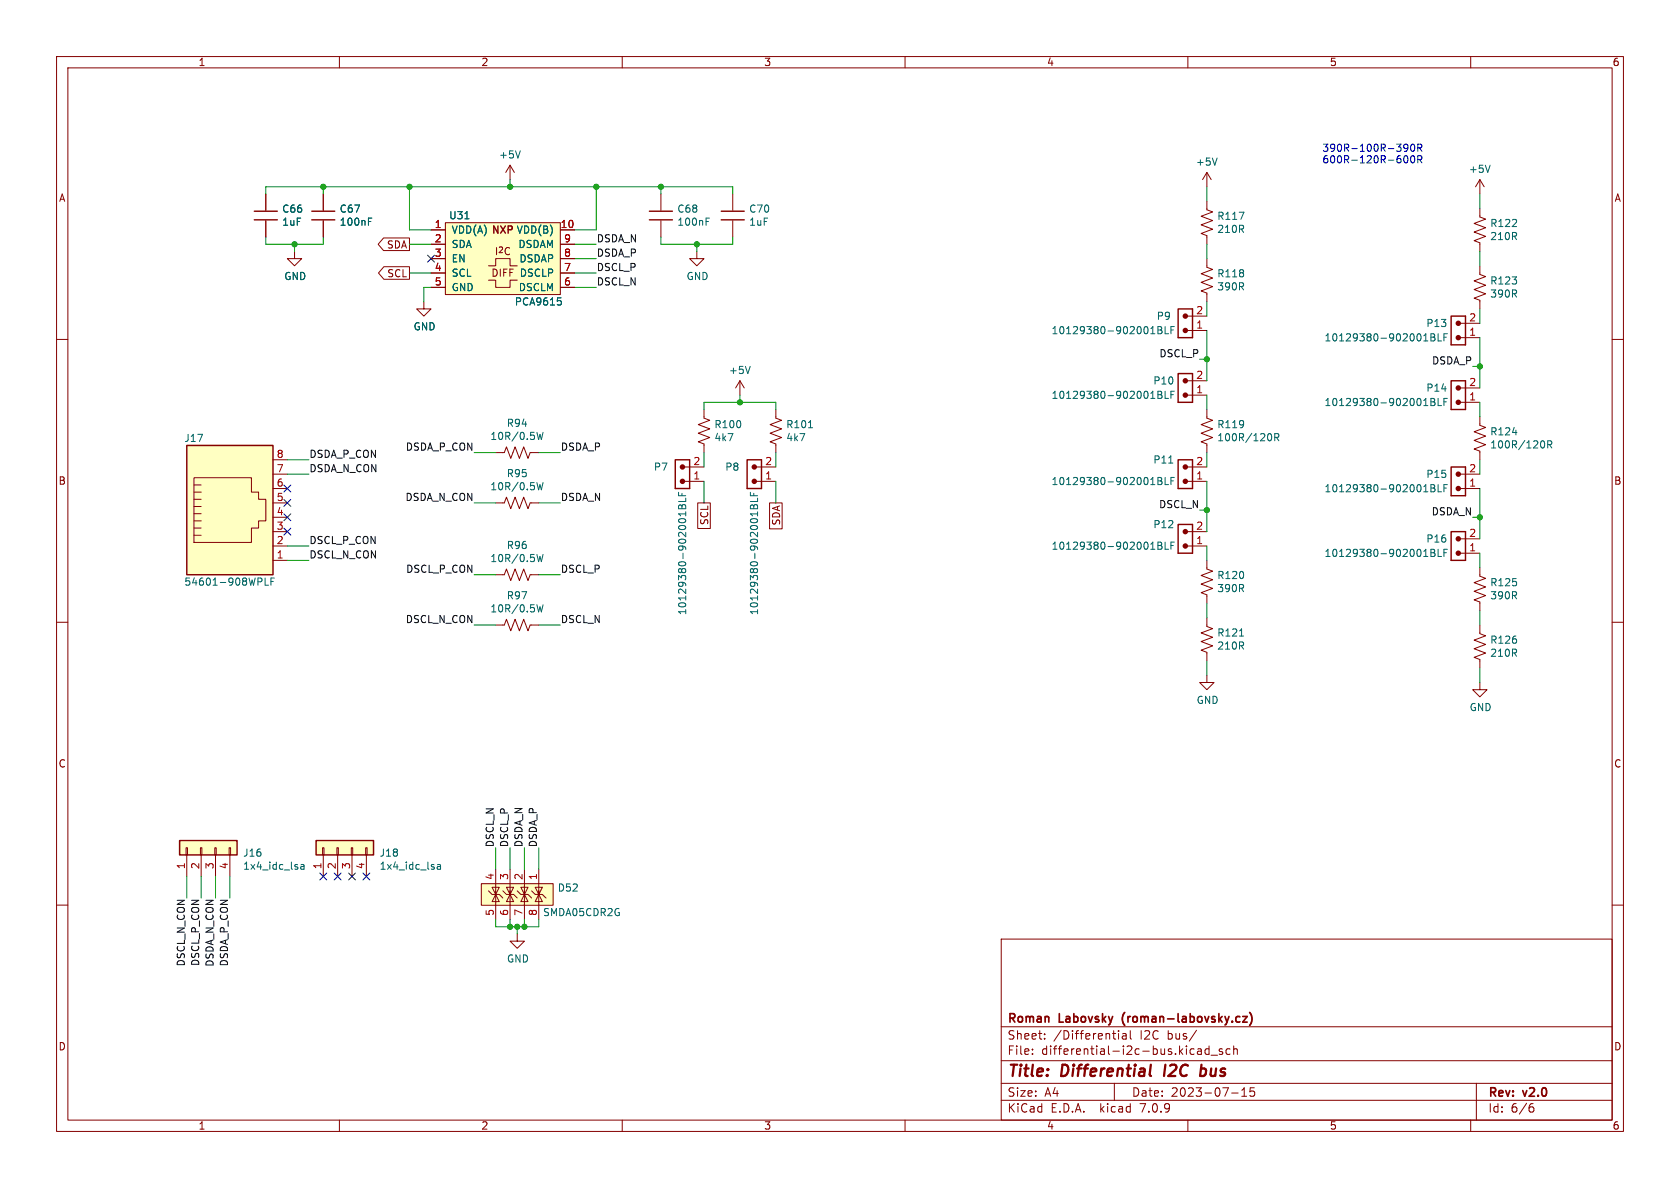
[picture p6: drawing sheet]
<svg xmlns="http://www.w3.org/2000/svg" width="297mm" height="210mm" viewBox="0 0 297 210" stroke-linecap="round" stroke-linejoin="round" font-family="sans-serif">
<g fill="none" stroke="#840000" stroke-width=".18">
<path d="M10 10h277v190h-277zM12 12h273v186h-273zM60 10v2M110 10v2M160 10v2M210 10v2M260 10v2M47 34.3v2.9M47 39v2.9M57.1 34.3v2.9M57.1 39v2.9M78.7 39.4h20.4v12.7h-20.4z"/>
<path d="M90.2 29.2v2.6M90.2 29.2l-.8 1.3M90.2 29.2l.7 1.3M116.8 34.3v2.9M116.8 39v2.9M129.5 34.3v2.9M129.5 39v2.9M213.4 35.6v1.5l1 .4-2.1 .7 2.1 .8-2.1 .8 2.1 .7-2.1 .8 1.1 .4v1.5M213.4 30.5v2.5M213.4 30.5l-.8 1.3M213.4 30.5l.7 1.3M261.6 36.8v1.6l1 .3-2 .8 2 .8-2 .7 2 .8-2 .7 1 .4v1.6"/>
<path d="M261.6 31.8v2.5M261.6 31.8l-.7 1.2M261.6 31.8l.8 1.2M10 60h2M52.1 44.5v1.2h1.2l-1.2 1.3-1.3-1.3h1.3M67.8 42.1h4.6v2.2h-4.6l-.9-1.1zM67.9 47.1h4.5v2.3h-4.5l-1-1.1zM74.9 53.3v1.3h1.3l-1.3 1.3-1.2-1.3h1.2M76.2 40.6h2.5M76.2 43.2h2.5M76.2 45.7h2.5M76.2 48.3h2.5"/>
<path d="M76.2 50.8h2.5M86.4 47h1.2v-1.3h2.6v1.3h1.2M86.4 49.5h1.2v1.3h2.6v-1.3h1.2M99.1 40.6h2.5M99.1 43.2h2.5M99.1 45.7h2.5M99.1 48.3h2.5M99.1 50.8h2.5M123.2 44.5v1.2h1.3l-1.3 1.3-1.3-1.3h1.3M209.5 58.4h3.9M209.5 55.9h3.9M213.4 45.7v1.5l1 .4-2.1 .8 2.1 .7-2.1 .8 2.1 .8-2.1 .7 1.1 .4v1.5"/>
<path d="M257.8 59.7h3.8M257.8 57.2h3.8M261.6 47v1.5l1 .4-2 .8 2 .7-2 .8 2 .7-2 .8 1 .4v1.5M285 60h2M124.5 72.4v1.5l1 .4-2.1 .8 2.1 .7-2.1 .8 2.1 .7-2.1 .8 1.1 .4v1.5M130.8 67.3l-.8 1.3M130.8 67.3v2.6M130.8 67.3l.8 1.3M137.2 72.4v1.5l1 .4-2.1 .8 2.1 .7-2.1 .8 2.1 .7-2.1 .8 1.1 .4v1.5M209.5 69.9h3.9M209.5 67.3h3.9M213.4 72.4v1.5l1 .4-2.1 .8 2.1 .7-2.1 .8 2.1 .7-2.1 .8 1.1 .4v1.5"/>
<path d="M257.8 71.1h3.8M257.8 68.6h3.8M261.6 73.7v1.5l1 .4-2 .7 2 .8-2 .8 2 .7-2 .8 1 .4v1.5M34.3 94.6h1.3M34.3 93.3h1.3M34.3 92.1h1.3M34.3 90.8h1.3M34.3 89.5h1.3M34.3 88.3h1.3M34.3 84.5h10.1v2.5h1.3v1.3h1.3v3.8h-1.3v1.2h-1.3v2.6h-10.1zM34.3 87h1.3M34.3 85.7h1.3"/>
<path d="M48.3 96.5h2.5M48.3 94h2.5M48.3 99.1h2.5M48.3 91.4h2.5M48.3 88.9h2.5M48.3 86.4h2.5M48.3 83.8h2.5M48.3 81.3h2.5M87.6 80h1.6l.3-1 .8 2 .8-2 .7 2 .8-2 .7 2 .4-1h1.5M87.6 88.9h1.6l.3-1 .8 2 .8-2 .7 2 .8-2 .7 2 .4-1h1.5M120.6 85.1h3.9M120.6 82.6h3.9"/>
<path d="M123.3 88.9h2.3v4.5h-2.3zM133.3 85.1h3.9M133.3 82.6h3.9M136 88.9h2.3v4.6h-2.3zM209.5 96.5h3.9M209.5 94h3.9M209.5 85.1h3.9M209.5 82.6h3.9M213.4 99.1v1.5l1 .4-2.1 .7 2.1 .8-2.1 .8 2.1 .7-2.1 .8 1.1 .4v1.5M257.8 86.4h3.8M257.8 83.8h3.8M257.8 97.8h3.8"/>
<path d="M257.8 95.3h3.8M10 110h2M87.6 110.5h1.6l.3-1 .8 2 .8-2 .7 2 .8-2 .7 2 .4-1h1.5M87.6 101.6h1.6l.3-1 .8 2 .8-2 .7 2 .8-2 .7 2 .4-1h1.5M213.4 109.2v1.5l1 .4-2.1 .8 2.1 .7-2.1 .8 2.1 .8-2.1 .7 1.1 .4v1.5M213.4 119.4v1.3h1.2l-1.2 1.2-1.3-1.2h1.3M261.6 110.5v1.5l1 .4-2 .8 2 .7-2 .8 2 .7-2 .8 1 .4v1.5M261.6 100.3v1.6l1 .3-2 .8 2 .8-2 .7 2 .8-2 .7 1 .4v1.6M285 110h2M261.6 120.7v1.2h1.3l-1.3 1.3-1.3-1.3h1.3M10 160h2M32.9 149.9h.2v1.2h-.2z"/>
<path d="M33 151.1v3.8M35.4 149.9h.3v1.2h-.3zM35.6 151.1v3.8M38 149.9h.2v1.2h-.2zM38.1 151.1v3.8M40.5 149.9h.3v1.2h-.3zM40.6 151.1v3.8M57 149.9h.3v1.2h-.3zM57.1 151.1v3.8M59.6 149.9h.2v1.2h-.2zM59.7 151.1v3.8M62.1 149.9h.3v1.2h-.3z"/>
<path d="M62.2 151.1v3.8M64.6 149.9h.3v1.2h-.3zM64.8 151.1v3.8M85.1 156.2h12.7v3.8h-12.7zM86.4 157.5l.6 .6h1.3l.6 .7M87 156.8h1.3l-.7 1.3zM87.6 158.1l.7 1.3h-1.3zM87.6 153.7v8.9M88.9 157.5l.6 .6h1.3l.6 .7M90.2 158.1l.6 1.3h-1.3zM90.2 157.5v.6l.6-1.3h-1.3l.7 1.3M90.2 153.7v8.9"/>
<path d="M91.4 157.5l.7 .6h1.2l.7 .7M92.1 156.8h1.2l-.6 1.3zM92.7 158.1l.6 1.3h-1.2zM92.7 153.7v8.9M94 157.5l.6 .6h1.3l.6 .7M95.2 158.1l.7 1.3h-1.3zM95.2 157.5v.6l.7-1.3h-1.3l.6 1.3M95.2 153.7v8.9M285 160h2M91.4 165.1v1.3h1.3l-1.3 1.2-1.2-1.2h1.2M177 166h108v32h-108zM60 198v2"/>
<path d="M110 198v2M160 198v2M177 194.5h108M177 191.5h108M177 187.5h108M177 181.5h108M182.5 186.3v.1M182.5 185.5v.1M184.7 183.6v.1M184.7 182.8v.1M197 191.5v3M197.7 182.2v.1"/>
<path d="M197.7 182.7v1M198.5 182.8h.5l.1 .9M199.1 183.1h-.5a.29 .29 0 0 0-.2 .3 .29 .29 0 0 0 .2 .3l.5-.1M199.8 182.2v1.3l.2 .2M210 198v2M211.5 182.1l-1.3 2M211.7 185.5h.6l.1 .9M212.4 185.8h-.5a.29 .29 0 0 0-.2 .3 .29 .29 0 0 0 .2 .3l.5-.1M213.7 185.5l-.4-.1-.3 .3v.4l.2 .2h.5M213.7 184.9v1.5M214.1 186.5h1.1M216.1 185.5l-.4-.1-.2 .2 .1 .2 .5 .2v.3h-.6"/>
<path d="M217.5 185.5l-.5-.1-.3 .3v.4l.2 .2h.6M217.7 193.2h1.2M218.1 185.5l.2-.1 .4 .1v.9M218.1 184.9v1.5M219.5 193.8h.9M219.5 192.7l.5-.4v1.5M221.7 192.3h-.7v.7l.2-.1h.5l.1 .3-.1 .5-.2 .1-.5-.1M260 198v2M261 191.5v6.5M270.6 195.7h.3l.3 .3-.1 .5-.5 .1M271 195.1l-.4 .1"/>
</g>
<path d="M203.3 190.1l.2 .1M203.5 188.2l-.3 1.7M206 188.2l-.2 2M212.3 189l.2-.1 .6 .1M212.4 188.2l-.2 2M213 190a.66 .66 0 0 1-.8 .1" fill="none" stroke="#840000" stroke-width=".4"/>
<path d="M219.7 179.7h.8l-.8 1h.8M220.9 179a1.72 1.72 0 0 1 0 2.3" fill="none" stroke="#840000" stroke-width=".3"/>
<g fill="none" stroke="#006464" stroke-width=".18">
<path d="M65.1 39.2h.5M65.1 38.6h.6M82.2 38.7h.7M92 26.7l-.4 1.2M124.8 39.2h.4M124.8 38.6h.6M215.2 27.9l-.4 1.3M219.1 37.5h.8l-.5 1.3M263.4 29.2l-.4 1.3M98.6 52.6h.6M99 53.1l.2 .3v.3l-.2 .2M203.4 59h.8"/>
<path d="M204.7 57.7h.4l.3 .3-.3 .3 .3 .2v.3l-.2 .2h-.5zM204.7 58.3h.4M206 57.7v1.3h.6M207 58.3h.4M207.6 57.7h-.6v1.3M253 59h.4l.2 .2-.2 .4 .2 .1 .1 .3-.2 .3h-.5zM253 59.6h.4M254.2 59v1.3h.6M255.3 59.6h.4M255.9 59h-.6v1.3M94.9 76.4l.3 1.3 .3-.9 .2 .9 .3-1.3M132.6 64.8l-.4 1.2"/>
<path d="M142.9 75.6h.8M203.4 70.4h.8M204.7 69.2h.4l.3 .2-.3 .4 .3 .1v.3l-.2 .2h-.5zM204.7 69.8h.4M206 69.2v1.2h.6M207 69.8h.4M207.6 69.2h-.6v1.2M224.5 76.7a.79 .79 0 0 1 0 1.2M225.4 77.3h.6l.1-.2-.1-.3-.6-.1v1.2M225.7 77.3l.4 .6M251.7 60.3h.7M251.7 71.7h.7"/>
<path d="M253 70.4h.4l.2 .3-.2 .3 .2 .2 .1 .3-.2 .2h-.5zM253 71h.4M254.2 70.4v1.3h.6M255.3 71h.4M255.9 70.4h-.6v1.3M267.4 76.5h.8M272.8 77.9a.79 .79 0 0 1 0 1.3M273.6 78.6l.6-.1 .1-.2v-.3l-.7-.1v1.3M273.9 78.6l.4 .6M94.9 98l.3 1.3 .3-.9 .2 .9 .3-1.3M94.9 85.3l.3 1.3 .3-.9 .2 .9 .3-1.3M120 87v.6h1.2"/>
<path d="M120.1 89.3h.2l.3 .2 .2-.3 .3 .1 .1 .6h-1.2zM120.6 87.2v.4M120.6 89.5v.4M121.2 88.1v.6h-1.2M121.2 90.5v.7M132.7 87v.6h1.2M132.7 89.4l.3-.1 .3 .2 .1-.2 .3-.1 .2 .2v.5h-1.2zM133.3 87.2v.4M133.3 89.5v.4M133.9 88.1v.6h-1.2M133.9 90.5v.7M203.4 97.1h.8"/>
<path d="M203.4 85.7h.8M204.7 84.4h.4l.3 .2-.3 .4 .3 .1v.3l-.2 .3h-.5zM204.7 95.8h.4l.3 .3-.3 .3 .3 .2v.3l-.2 .2h-.5zM204.7 96.4h.4M204.7 85h.4M206 84.4v1.3h.6M206 95.8v1.3h.6M206.6 81.9h.7M207 96.4h.4M207 85h.4M207.6 84.4h-.6v1.3M207.6 95.8h-.6v1.3"/>
<path d="M251.7 86.9h.7M251.7 98.4h.7M253 85.7h.4l.2 .2-.2 .4 .2 .1 .1 .3-.2 .2h-.5zM253 97.1h.4l.2 .2-.2 .4 .2 .1 .1 .3-.2 .3h-.5zM253 86.3h.4M253 97.7h.4M254.2 85.7v1.2h.6M254.2 97.1v1.3h.6M255.3 86.3h.4M255.3 97.7h.4M255.9 85.7h-.6v1.2M255.9 97.1h-.6v1.3"/>
<path d="M46.9 102.2v1.2h.6M47.9 102.8h.4M48.5 102.2h-.6v1.2M94.9 106.9l.3 1.3 .3-.9 .2 .9 .3-1.3M219.1 112.4h.8M53.2 152.9h.5l.1 .8M53.8 153.1l-.5 .1-.2 .2 .2 .3 .5-.1M77.3 152.9h.5l.1 .8M77.9 153.1l-.4 .1-.2 .2 .2 .3 .4-.1"/>
</g>
<g fill="none" stroke="#840000" stroke-width=".25">
<path d="M45 37.3h4M45 38.9h4M55.1 37.3h4.1M55.1 38.9h4.1M114.8 37.3h4.1M114.8 38.9h4.1M127.5 37.3h4.1M127.5 38.9h4.1M208.3 54.6h2.5v5.1h-2.5zM256.5 55.9h2.6v5.1h-2.6zM33 78.7h15.3v22.9h-15.3zM208.3 66h2.5v5.1h-2.5z"/>
<path d="M256.5 67.3h2.6v5.1h-2.6zM119.4 81.3h2.5v5.1h-2.5zM132.1 81.3h2.5v5.1h-2.5zM208.3 92.7h2.5v5.1h-2.5zM208.3 81.3h2.5v5.1h-2.5zM256.5 82.6h2.6v5h-2.6zM256.5 94h2.6v5.1h-2.6zM31.7 148.6h10.2v2.5h-10.2zM55.9 148.6h10.1v2.5h-10.1z"/>
</g>
<g fill="none" stroke="#840000" stroke-width=".46">
<circle cx="209.5" cy="55.9" r=".25"/>
<circle cx="209.5" cy="58.4" r=".25"/>
<circle cx="257.8" cy="57.1" r=".25"/>
<circle cx="257.8" cy="59.7" r=".25"/>
<circle cx="209.5" cy="67.3" r=".25"/>
<circle cx="209.5" cy="69.8" r=".25"/>
<circle cx="257.8" cy="71.1" r=".25"/>
<circle cx="257.8" cy="68.6" r=".25"/>
<circle cx="120.6" cy="82.5" r=".25"/>
<circle cx="120.6" cy="85.1" r=".25"/>
<circle cx="133.3" cy="85.1" r=".25"/>
<circle cx="133.3" cy="82.5" r=".25"/>
<circle cx="209.5" cy="82.5" r=".25"/>
<circle cx="209.5" cy="94" r=".25"/>
<circle cx="209.5" cy="85.1" r=".25"/>
<circle cx="209.5" cy="96.5" r=".25"/>
<circle cx="257.8" cy="95.2" r=".25"/>
<circle cx="257.8" cy="97.8" r=".25"/>
<circle cx="257.8" cy="86.4" r=".25"/>
<circle cx="257.8" cy="83.8" r=".25"/>
</g>
<g fill="#ffffc2" stroke="#ffffc2" stroke-width=".18">
<path d="M33 78.7h15.3v22.9h-15.3z"/>
<path d="M85.1 156.2h12.7v3.8h-12.7z"/>
<path d="M55.9 148.6h10.1v2.5h-10.1z"/>
<path d="M31.7 148.6h10.2v2.5h-10.2z"/>
<path d="M78.7 39.4h20.4v12.7h-20.4z"/>
</g>
<path d="M248.3 27.6l.2-.1a.68 .68 0 0 1 .4 .7 .68 .68 0 0 1-.4 .6l-.2-.1-.1-.4zM248.9 26l-.2 .3h-.3l-.2-.3 .1-.5h.4l.1 .1a.84 .84 0 0 1-.3 1.2h-.2M249.5 25.6l.2-.1a.68 .68 0 0 1 .4 .6 .68 .68 0 0 1-.4 .7l-.2-.2-.1-.3zM249.5 27.6l.2-.1a.68 .68 0 0 1 .4 .7 .68 .68 0 0 1-.4 .6l-.2-.1-.1-.4zM250.7 26.1h.6l.1-.2-.1-.3-.6-.1v1.3M250.7 28.2l.6-.1 .1-.2-.1-.3-.6-.1v1.3M251 26.1l.4 .7M251 28.2l.4 .6" fill="none" stroke="#0000c2" stroke-width=".18"/>
<g fill="none" stroke="#009600" stroke-width=".18">
<path d="M47 34.3v-1.3h82.5v1.3M57.1 33v1.3M72.4 33v7.6h3.8M90.2 31.8v1.2M105.4 33v7.6h-3.8M116.8 33v1.3M213.4 33v2.6M261.6 34.3v2.5M47 41.9v1.3h10.1v-1.3M52.1 43.2v1.3M72.4 43.2h3.8M72.4 48.3h3.8"/>
<path d="M76.2 50.8h-1.3v2.5M101.6 43.2h3.8M101.6 45.7h3.8M101.6 48.3h3.8M101.6 50.8h3.8M116.8 41.9v1.3h12.7v-1.3M123.2 43.2v1.3M213.4 43.2v2.5M213.4 53.3v2.6M213.4 58.4v8.9M261.6 44.5v2.5M261.6 54.6v2.6"/>
<path d="M261.6 59.7v8.9M124.5 72.4v-1.3h12.7v1.3M130.8 69.9v1.2M212.1 63.5h1.3M213.4 69.9v2.5M260.3 64.8h1.3M261.6 71.1v2.6M50.8 96.5h3.8M50.8 99.1h3.8M50.8 83.8h3.8M50.8 81.3h3.8M83.8 88.9h3.8"/>
<path d="M83.8 80h3.8M95.2 88.9h3.9M95.2 80h3.9M124.5 80v2.6M124.5 85.1v3.8M137.2 80v2.6M137.2 85.1v3.8M212.1 90.2h1.3M213.4 80v2.6M213.4 85.1v8.9M213.4 96.5v2.6M260.3 91.4h1.3"/>
<path d="M261.6 81.3v2.5M261.6 86.4v8.9M261.6 97.8v2.5M83.8 110.5h3.8M83.8 101.6h3.8M95.2 110.5h3.9M95.2 101.6h3.9M213.4 106.7v2.5M213.4 116.8v2.6M261.6 108v2.5M261.6 118.1v2.6M33 154.9v3.9"/>
<path d="M35.6 154.9v3.9M38.1 154.9v3.9M40.6 154.9v3.9M87.6 149.9v3.8M90.2 149.9v3.8M92.7 149.9v3.8M95.2 149.9v3.8M87.6 162.6v1.2h7.6v-1.2M90.2 162.6v1.2M91.4 163.8v1.3M92.7 162.6v1.2"/>
</g>
<g fill="none" stroke="#000084" stroke-width=".18">
<path d="M75.6 45.1l1.2 1.2M76.8 45.1l-1.2 1.2M50.2 88.3l1.2 1.2M50.2 85.8l1.2 1.2M50.2 90.8l1.2 1.2M50.2 93.4l1.2 1.2M51.4 88.3l-1.2 1.2M51.4 85.8l-1.2 1.2M51.4 90.8l-1.2 1.2M51.4 93.4l-1.2 1.2M56.5 154.3l1.3 1.2M57.8 154.3l-1.3 1.2"/>
<path d="M59.1 154.3l1.2 1.2M60.3 154.3l-1.2 1.2M61.6 154.3l1.2 1.2M62.8 154.3l-1.2 1.2M64.2 154.3l1.2 1.2M65.4 154.3l-1.2 1.2"/>
</g>
<g fill="#009600" stroke="#009600" stroke-width=".18">
<circle cx="213.4" cy="90.2" r=".46"/>
<circle cx="261.6" cy="91.4" r=".46"/>
<circle cx="123.2" cy="43.2" r=".46"/>
<circle cx="116.8" cy="33" r=".46"/>
<circle cx="105.4" cy="33" r=".46"/>
<circle cx="90.2" cy="163.8" r=".46"/>
<circle cx="92.7" cy="163.8" r=".46"/>
<circle cx="91.4" cy="163.8" r=".46"/>
<circle cx="72.4" cy="33" r=".46"/>
<circle cx="52.1" cy="43.2" r=".46"/>
<circle cx="90.2" cy="33" r=".46"/>
<circle cx="57.1" cy="33" r=".46"/>
<circle cx="130.8" cy="71.1" r=".46"/>
<circle cx="213.4" cy="63.5" r=".46"/>
<circle cx="261.6" cy="64.8" r=".46"/>
</g>
<g font-size="2.8" fill="#840000">
<text x="178" y="190.9">Title:</text>
<text x="187.7" y="190.9">Differential</text>
<text x="206.7" y="190.9">I2C</text>
<text x="213.8" y="190.9">bus</text>
</g>
<g font-size="2.1" fill="#840000">
<text x="178" y="184">Sheet:</text>
<text x="178" y="181.2">Roman</text>
<text x="186.2" y="184">/Differential</text>
<text x="187.3" y="181.2">Labovsky</text>
<text x="199.1" y="181.2">(roman-labovsky.cz)</text>
<text x="201.6" y="184">I2C</text>
<text x="206.5" y="184">bus/</text>
<text x="178" y="186.7">File:</text>
<text x="184.1" y="186.7">differential-i2c-bus.kicad_sch</text>
<text x="178" y="196.9">KiCad</text>
<text x="178" y="194.1">Size:</text>
<text x="184.7" y="194.1">A4</text>
<text x="185.7" y="196.9">E.D.A.</text>
<text x="194.6" y="196.9">kicad</text>
<text x="200" y="194.1">Date:</text>
<text x="201.8" y="196.9">7.0.9</text>
<text x="207" y="194.1">2023-07-15</text>
<text x="263" y="194.3">Rev:</text>
<text x="263" y="196.9">Id:</text>
<text x="267.1" y="196.9">6/6</text>
<text x="269.4" y="194.3">v2.0</text>
</g>
<g font-size="1.8" fill="#840000">
<text x="35" y="11.9">1</text>
<text x="85" y="11.9">2</text>
<text x="135" y="11.9">3</text>
<text x="185" y="11.9">4</text>
<text x="235" y="11.9">5</text>
<text x="285" y="11.9">6</text>
<text x="10.3" y="35.9">A</text>
<text x="285.3" y="35.9">A</text>
<text x="79.8" y="41.5">VDD(A) NXP VDD(B)</text>
<text x="68.3" y="44.1">SDA</text>
<text x="68.4" y="49.2">SCL</text>
<text x="86.8" y="49.1">DIFF DSCLP</text>
<text x="10.3" y="85.9">B</text>
<text x="285.3" y="85.9">B</text>
<text x="125.4" y="92.9" transform="rotate(-90 125.4 92.9)">SCL</text>
<text x="138.1" y="93" transform="rotate(-90 138.1 93)">SDA</text>
<text x="10.3" y="135.9">C</text>
<text x="285.3" y="135.9">C</text>
<text x="10.3" y="185.9">D</text>
<text x="285.3" y="185.9">D</text>
<text x="35" y="199.9">1</text>
<text x="85" y="199.9">2</text>
<text x="135" y="199.9">3</text>
<text x="185" y="199.9">4</text>
<text x="235" y="199.9">5</text>
<text x="285" y="199.9">6</text>
</g>
<g font-size="1.8" fill="#006464">
<text x="88.1" y="28.2">+5V</text>
<text x="211.3" y="29.5">+5V</text>
<text x="259.6" y="30.8">+5V</text>
<text x="49.8" y="40.1">1uF</text>
<text x="49.8" y="37.8">C66</text>
<text x="60" y="40.1">100nF</text>
<text x="60" y="37.8">C67</text>
<text x="79.3" y="39">U31</text>
<text x="79.8" y="41.5">VDD(A)</text>
<text x="91.2" y="41.5">VDD(B)</text>
<text x="119.6" y="40.1">100nF</text>
<text x="119.6" y="37.8">C68</text>
<text x="132.3" y="40.1">1uF</text>
<text x="132.3" y="37.8">C70</text>
<text x="215.1" y="39.1">R117</text>
<text x="215.1" y="41.4">210R</text>
<text x="263.4" y="40.3">R122</text>
<text x="79.8" y="44">SDA</text>
<text x="79.8" y="46.6">EN</text>
<text x="87.4" y="45.3">I^{2}C</text>
<text x="91.6" y="44">DSDAM</text>
<text x="91.7" y="46.6">DSDAP</text>
<text x="263.4" y="42.6">210R</text>
<text x="50.2" y="49.7">GND</text>
<text x="79.8" y="49.1">SCL</text>
<text x="79.8" y="51.7">GND</text>
<text x="91.6" y="51.7">DSCLM</text>
<text x="91.8" y="49.1">DSCLP</text>
<text x="121.3" y="49.7">GND</text>
<text x="215.1" y="49.2">R118</text>
<text x="215.1" y="51.5">390R</text>
<text x="263.4" y="50.5">R123</text>
<text x="263.4" y="52.8">390R</text>
<text x="73" y="58.6">GND</text>
<text x="90.9" y="54.2">PCA9615</text>
<text x="185.8" y="59.3">10129380-902001BLF</text>
<text x="204.4" y="56.7">P9</text>
<text x="252.1" y="58">P13</text>
<text x="234.1" y="60.6">10129380-902001BLF</text>
<text x="128.8" y="66.3">+5V</text>
<text x="185.8" y="70.7">10129380-902001BLF</text>
<text x="203.8" y="68.2">P10</text>
<text x="234.1" y="72">10129380-902001BLF</text>
<text x="252.1" y="69.4">P14</text>
<text x="86.6" y="78">10R/0.5W</text>
<text x="89.5" y="75.7">R94</text>
<text x="126.2" y="75.9">R100</text>
<text x="138.9" y="75.9">R101</text>
<text x="215.1" y="75.9">R119</text>
<text x="263.4" y="77.2">R124</text>
<text x="32.5" y="78.3">J17</text>
<text x="115.5" y="83.4">P7</text>
<text x="126.2" y="78.2">4k7</text>
<text x="128.1" y="83.4">P8</text>
<text x="138.9" y="78.2">4k7</text>
<text x="203.8" y="82.1">P11</text>
<text x="215.1" y="78.2">100R/120R</text>
<text x="263.4" y="79.5">100R/120R</text>
<text x="86.6" y="86.9">10R/0.5W</text>
<text x="89.5" y="84.6">R95</text>
<text x="185.8" y="86">10129380-902001BLF</text>
<text x="234.1" y="87.2">10129380-902001BLF</text>
<text x="252.1" y="84.7">P15</text>
<text x="203.8" y="93.6">P12</text>
<text x="86.6" y="99.6">10R/0.5W</text>
<text x="89.5" y="97.3">R96</text>
<text x="185.8" y="97.4">10129380-902001BLF</text>
<text x="234.1" y="98.7">10129380-902001BLF</text>
<text x="252.1" y="96.1">P16</text>
<text x="32.5" y="103.7">54601-908WPLF</text>
<text x="89.5" y="106.1">R97</text>
<text x="215.1" y="102.6">R120</text>
<text x="215.1" y="104.9">390R</text>
<text x="263.4" y="103.8">R125</text>
<text x="263.4" y="106.1">390R</text>
<text x="86.6" y="108.5">10R/0.5W</text>
<text x="121.5" y="108.8" transform="rotate(-90 121.5 108.8)">10129380-902001BLF</text>
<text x="134.2" y="108.8" transform="rotate(-90 134.2 108.8)">10129380-902001BLF</text>
<text x="215.1" y="112.7">R121</text>
<text x="263.4" y="114">R126</text>
<text x="215.1" y="115">210R</text>
<text x="263.4" y="116.3">210R</text>
<text x="211.5" y="124.6">GND</text>
<text x="259.7" y="125.9">GND</text>
<text x="42.9" y="151.6">J16</text>
<text x="42.9" y="153.9">1x4_idc_lsa</text>
<text x="67" y="151.6">J18</text>
<text x="67" y="153.9">1x4_idc_lsa</text>
<text x="98.5" y="157.8">D52</text>
<text x="95.9" y="162.2">SMDA05CDR2G</text>
<text x="89.5" y="170.4">GND</text>
</g>
<g font-size="1.8" fill="#0000c2">
<text x="233.7" y="26.9">390R-100R-390R</text>
<text x="233.7" y="29">600R-120R-600R</text>
</g>
<g font-size="1.8" fill="#a90000">
<text x="76.8" y="40.4">1</text>
<text x="99" y="40.4">10</text>
<text x="76.8" y="42.9">2</text>
<text x="76.8" y="45.5">3</text>
<text x="99.6" y="45.5">8</text>
<text x="99.6" y="42.9">9</text>
<text x="76.8" y="48">4</text>
<text x="76.8" y="50.5">5</text>
<text x="99.6" y="50.5">6</text>
<text x="99.6" y="48">7</text>
<text x="211.4" y="58.2">1</text>
<text x="211.4" y="55.6">2</text>
<text x="259.6" y="59.4">1</text>
<text x="259.6" y="56.9">2</text>
<text x="211.4" y="69.6">1</text>
<text x="211.4" y="67.1">2</text>
<text x="259.6" y="70.9">1</text>
<text x="259.6" y="68.3">2</text>
<text x="48.8" y="83.6">7</text>
<text x="48.8" y="81">8</text>
<text x="122.5" y="82.3">2</text>
<text x="135.2" y="82.3">2</text>
<text x="211.4" y="82.3">2</text>
<text x="259.6" y="83.6">2</text>
<text x="48.8" y="88.6">5</text>
<text x="48.8" y="86.1">6</text>
<text x="122.5" y="84.8">1</text>
<text x="135.2" y="84.8">1</text>
<text x="211.4" y="84.8">1</text>
<text x="259.6" y="86.1">1</text>
<text x="48.8" y="93.7">3</text>
<text x="48.8" y="91.2">4</text>
<text x="211.4" y="93.7">2</text>
<text x="259.6" y="95">2</text>
<text x="48.8" y="98.8">1</text>
<text x="48.8" y="96.3">2</text>
<text x="211.4" y="96.3">1</text>
<text x="259.6" y="97.5">1</text>
<text x="32.8" y="153.7" transform="rotate(-90 32.8 153.7)">1</text>
<text x="35.3" y="153.7" transform="rotate(-90 35.3 153.7)">2</text>
<text x="37.8" y="153.7" transform="rotate(-90 37.8 153.7)">3</text>
<text x="40.4" y="153.7" transform="rotate(-90 40.4 153.7)">4</text>
<text x="56.9" y="153.7" transform="rotate(-90 56.9 153.7)">1</text>
<text x="59.4" y="153.7" transform="rotate(-90 59.4 153.7)">2</text>
<text x="62" y="153.7" transform="rotate(-90 62 153.7)">3</text>
<text x="64.5" y="153.7" transform="rotate(-90 64.5 153.7)">4</text>
<text x="87.4" y="155.6" transform="rotate(-90 87.4 155.6)">4</text>
<text x="89.9" y="155.6" transform="rotate(-90 89.9 155.6)">3</text>
<text x="92.5" y="155.6" transform="rotate(-90 92.5 155.6)">2</text>
<text x="95" y="155.6" transform="rotate(-90 95 155.6)">1</text>
<text x="87.4" y="162" transform="rotate(-90 87.4 162)">5</text>
<text x="89.9" y="162" transform="rotate(-90 89.9 162)">6</text>
<text x="92.5" y="162" transform="rotate(-90 92.5 162)">7</text>
<text x="95" y="162" transform="rotate(-90 95 162)">8</text>
</g>
<g font-size="1.8" fill="#0f0f0f">
<text x="105.4" y="42.9">DSDA_N</text>
<text x="105.4" y="45.5">DSDA_P</text>
<text x="105.4" y="48">DSCL_P</text>
<text x="105.4" y="50.5">DSCL_N</text>
<text x="204.9" y="63.2">DSCL_P</text>
<text x="253.1" y="64.5">DSDA_P</text>
<text x="54.6" y="81">DSDA_P_CON</text>
<text x="54.6" y="83.6">DSDA_N_CON</text>
<text x="71.6" y="79.7">DSDA_P_CON</text>
<text x="99.1" y="79.7">DSDA_P</text>
<text x="71.6" y="88.6">DSDA_N_CON</text>
<text x="99.1" y="88.6">DSDA_N</text>
<text x="204.8" y="89.9">DSCL_N</text>
<text x="253" y="91.2">DSDA_N</text>
<text x="54.6" y="96.3">DSCL_P_CON</text>
<text x="54.6" y="98.8">DSCL_N_CON</text>
<text x="71.7" y="101.3">DSCL_P_CON</text>
<text x="99.1" y="101.3">DSCL_P</text>
<text x="71.6" y="110.2">DSCL_N_CON</text>
<text x="99.1" y="110.2">DSCL_N</text>
<text x="87.4" y="149.9" transform="rotate(-90 87.4 149.9)">DSCL_N</text>
<text x="89.9" y="149.9" transform="rotate(-90 89.9 149.9)">DSCL_P</text>
<text x="92.4" y="149.9" transform="rotate(-90 92.4 149.9)">DSDA_N</text>
<text x="95" y="149.9" transform="rotate(-90 95 149.9)">DSDA_P</text>
<text x="32.8" y="170.9" transform="rotate(-90 32.8 170.9)">DSCL_N_CON</text>
<text x="35.3" y="170.9" transform="rotate(-90 35.3 170.9)">DSCL_P_CON</text>
<text x="37.8" y="171" transform="rotate(-90 37.8 171)">DSDA_N_CON</text>
<text x="40.4" y="170.9" transform="rotate(-90 40.4 170.9)">DSDA_P_CON</text>
</g>
</svg>
